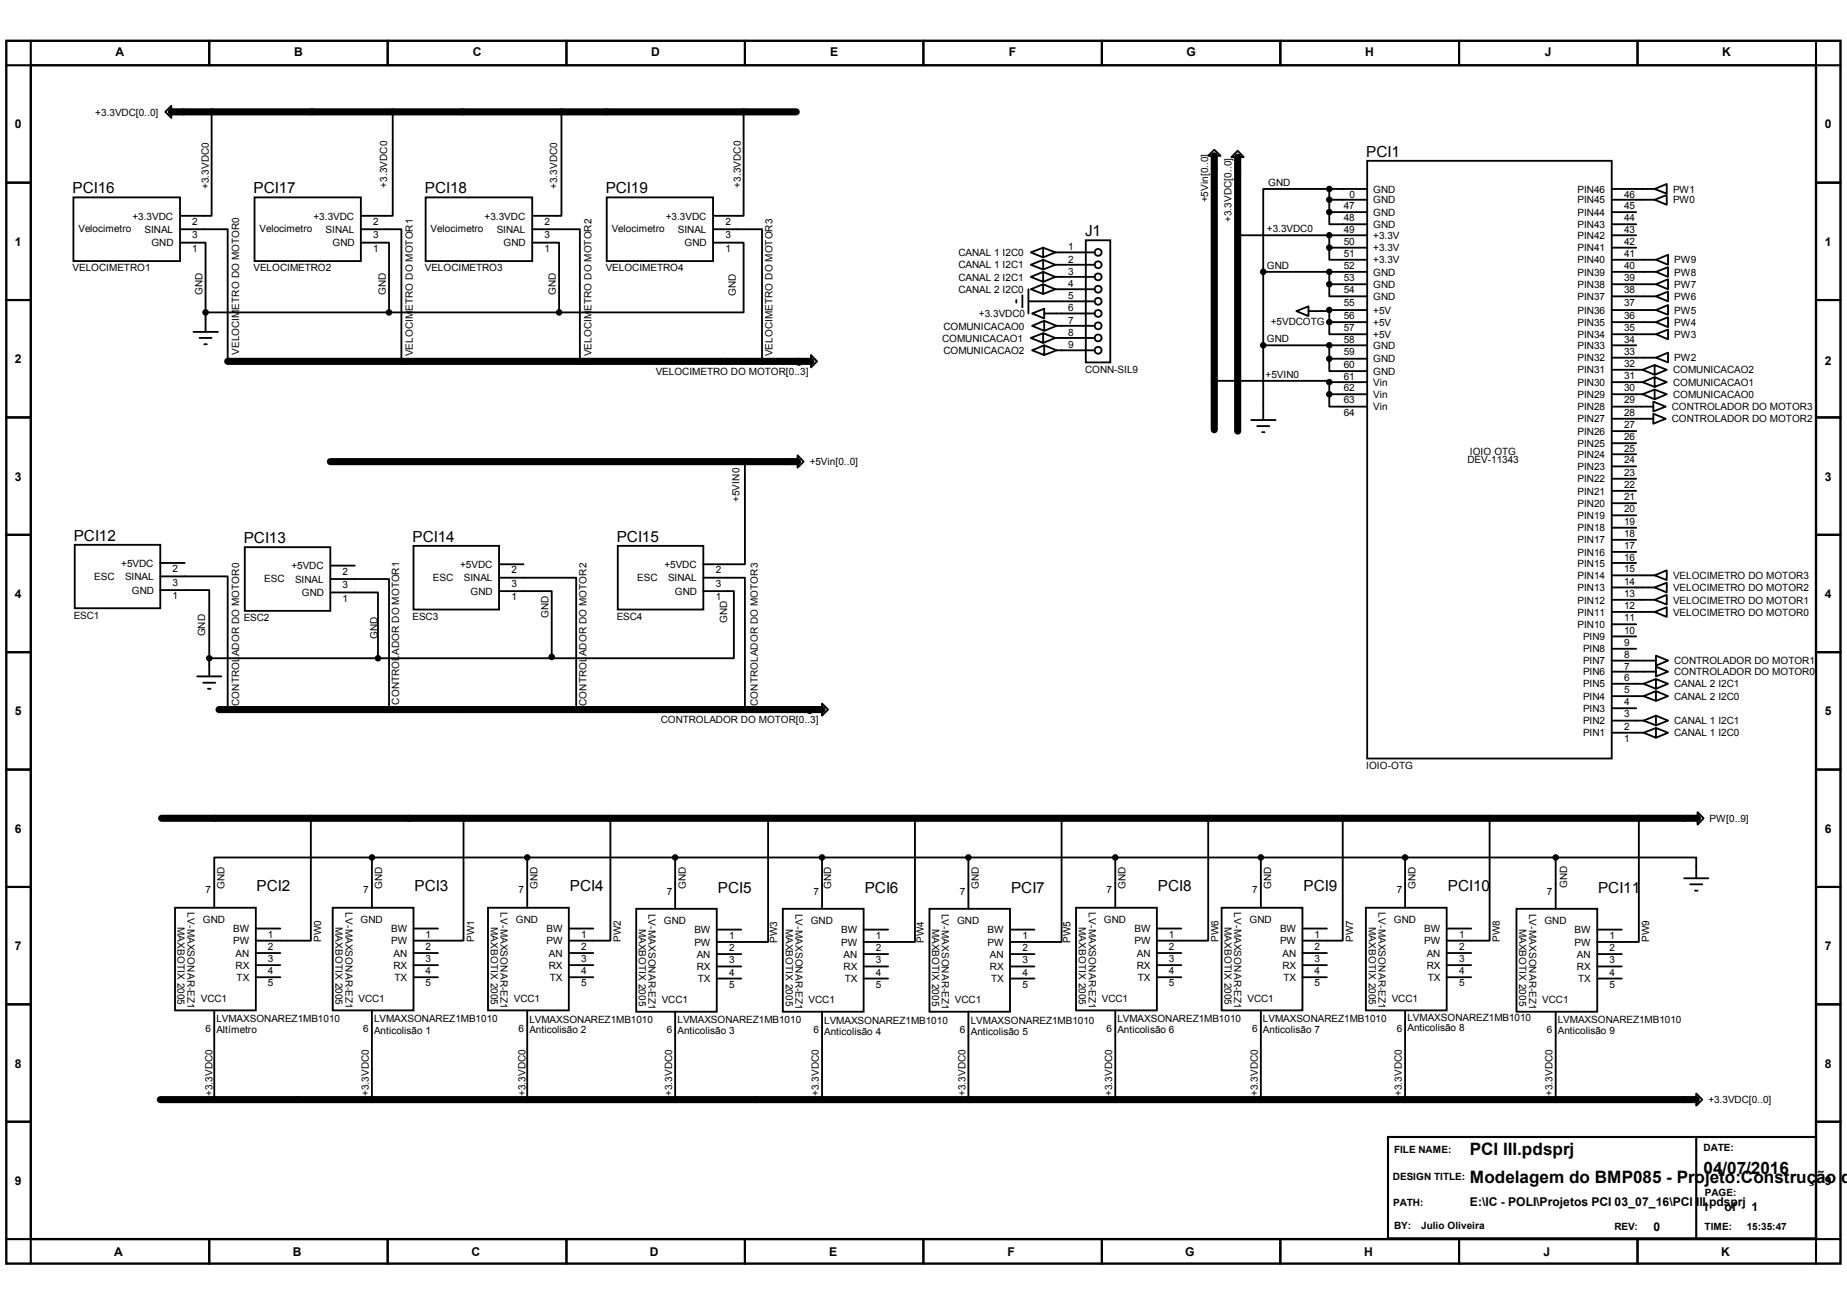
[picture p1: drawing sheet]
<svg xmlns="http://www.w3.org/2000/svg" width="297mm" height="210mm" viewBox="0 0 297 210" stroke-linecap="round" stroke-linejoin="round" font-family="sans-serif">
<path d="M1 6.6h295v196.6h-295zM4.9 10.5h287.2v188.8h-287.2z" fill="none" stroke="#000" stroke-width=".38"/>
<g fill="none" stroke="#000" stroke-width=".34">
<path d="M4.9 6.6v3.9h-3.9M33.7 6.6v3.9M62.4 6.6v3.9M91.1 6.6v3.9M119.8 6.6v3.9M148.5 6.6v3.9M177.2 6.6v3.9M205.9 6.6v3.9M234.6 6.6v3.9M263.4 6.6v3.9M292.1 6.6v3.9h3.9M1 29.4h3.9"/>
<path d="M292.1 29.4h3.9M1 48.3h3.9M292.1 48.3h3.9M1 67.1h3.9M292.1 67.1h3.9M1 86h3.9M292.1 86h3.9M1 104.9h3.9M292.1 104.9h3.9M1 123.8h3.9M292.1 123.8h3.9M1 142.7h3.9"/>
<path d="M292.1 142.7h3.9M1 161.5h3.9M292.1 161.5h3.9M1 199.3h3.9v3.9M1 180.4h3.9M33.7 199.3v3.9M62.4 199.3v3.9M91.1 199.3v3.9M119.8 199.3v3.9M148.5 199.3v3.9M177.2 199.3v3.9M205.9 199.3v3.9"/>
<path d="M223.2 182.9h68.9v16.3h-68.9zM234.6 199.3v3.9M263.4 199.3v3.9M272.8 182.9v16.3M292.1 180.4h3.9M296 199.3h-3.9v3.9"/>
</g>
<path d="M27.6 18h100.5M195.3 25.1v44M199 25.3v44M36.6 58.1h93.8M53.1 74.3h75.2M35.2 114.1h97M26 131.6h247M25.8 176.9h247" fill="none" stroke="#000" stroke-width="1.1"/>
<g fill="#000">
<circle cx="213.8" cy="39.8" r=".38"/>
<circle cx="213.8" cy="34.1" r=".38"/>
<circle cx="213.8" cy="37.8" r=".38"/>
<circle cx="213.8" cy="32.1" r=".38"/>
<circle cx="213.8" cy="30.4" r=".38"/>
<circle cx="33.1" cy="50.2" r=".38"/>
<circle cx="62.6" cy="50.2" r=".38"/>
<circle cx="89.9" cy="50.2" r=".38"/>
<circle cx="128.5" cy="58.1" r=".57"/>
<circle cx="203.2" cy="43.7" r=".38"/>
<circle cx="203.2" cy="55.5" r=".38"/>
<circle cx="213.8" cy="45.7" r=".38"/>
<circle cx="213.8" cy="57.7" r=".38"/>
<circle cx="213.8" cy="51.8" r=".38"/>
<circle cx="213.8" cy="43.7" r=".38"/>
<circle cx="213.8" cy="55.5" r=".38"/>
<circle cx="213.8" cy="49.9" r=".38"/>
<circle cx="213.8" cy="61.5" r=".38"/>
<circle cx="213.8" cy="63.4" r=".38"/>
<circle cx="33.7" cy="105.9" r=".38"/>
<circle cx="60.8" cy="105.9" r=".38"/>
<circle cx="88.7" cy="105.7" r=".38"/>
<circle cx="130.2" cy="114.1" r=".57"/>
<circle cx="59.8" cy="137.9" r=".38"/>
<circle cx="84.8" cy="137.9" r=".38"/>
<circle cx="108.6" cy="137.9" r=".38"/>
<circle cx="132.2" cy="137.9" r=".38"/>
<circle cx="155.7" cy="137.9" r=".38"/>
<circle cx="179.4" cy="137.9" r=".38"/>
<circle cx="202.8" cy="137.9" r=".38"/>
<circle cx="226" cy="137.9" r=".38"/>
<circle cx="250.2" cy="137.9" r=".38"/>
</g>
<g fill="none" stroke="#000" stroke-width=".3">
<path d="M27.6 17v2l-1-1zM34 18v16.7h-5M63.2 18v16.7h-5.2M90.3 18v16.7h-4.7M119.6 18v16.7h-4.9M11.8 31.7h17.2v10.3h-17.2zM29 39h4.1v11.2M29 36.9h7.6v21.2M40.9 31.7h17.1v10.3h-17.1zM58 39h4.6v11.2M58 36.9h6.6v21.2M68.4 31.7h17.2v10.3h-17.2z"/>
<path d="M85.6 39h4.3v11.2M85.6 36.9h7.7v21.2M97.6 31.7h17.1v10.3h-17.1zM114.7 36.9h7.9v21.2M114.7 39h4.9v11.2h-29.7M167.8 39.8l1.9 .8M174.6 38.7h4v19.6h-4zM195.3 24.1l1 1h-2zM199 24.3l1 1h-2zM199 37.8h20.9M213.8 39.8v2h6.1M213.8 34.1v2h6.1"/>
<path d="M213.8 30.4h-10.6v13.3M213.8 30.4v3.7M213.8 37.8v2M213.8 39.8h6.1M213.8 34.1h6.1M213.8 32.1h6.1M213.8 30.4h6.1M219.9 25.9h39.3v96.1h-39.3zM259.2 39.8h3.9M259.2 37.8h3.9M259.2 34.1h3.9M259.2 32.1h6.9"/>
<path d="M259.2 30.4h6.9M259.2 36.1h3.9M266.1 32.1l2-.7v1.5zM266.1 30.4l2-.8v1.6zM31.1 53.4h3.9M32.1 54.4h1.9M32.8 55.4h.5M33.1 50.2v3.2M33.1 50.2h56.8M130.4 57.1l1 1-1 1zM163.4 48.3v.4M164.4 47.5v1.9"/>
<path d="M165.4 48.5h10.6M165.4 46.5v3.9M165.8 54.4l2-.8v1.6zM165.8 40.6l2-.8v1.6zM165.8 42.6l2-.8v1.5zM165.8 46.5l2-.8v1.6zM165.8 44.5l2-.8v1.6zM166 56.3l1.9-.8v1.6zM166 52.4l1.9-.8v1.6zM166 50.4l1.9-.7v1.5zM167.8 53.6l1.9 .8M167.8 41.8l1.9 .8"/>
<path d="M167.8 45.7l1.9 .8M167.8 43.7l1.9 .8M167.9 50.4h8.1M167.9 55.5l2 .8M167.9 51.6l2 .8M169.7 40.6h6.3M169.7 42.6h6.3M169.7 44.5h6.3M169.7 46.5h6.3M169.7 54.4h6.3M169.7 54.4l-1.9 .8M169.7 40.6l-1.9 .8"/>
<path d="M169.7 42.6l-1.9 .7M169.7 46.5l-1.9 .8M169.7 44.5l-1.9 .8M169.9 52.4h6.1M169.9 56.3h6.1M169.9 56.3l-2 .8M169.9 52.4l-2 .8M203.2 55.5h16.7M203.2 43.7h16.7M203.2 43.7v23.9M208.5 50l1.9-.7v1.5zM213.8 57.7v2h6.1"/>
<path d="M213.8 45.7v2h6.1M213.8 51.8v2h6.1M213.8 49.9h-.4v.1h-3M213.8 57.7h6.1M213.8 43.7v2M213.8 49.9v1.9M213.8 55.5v2.2M213.8 45.7h6.1M213.8 51.8h6.1M213.8 49.9h6.1M259.2 55.5h3.9M259.2 45.7h7.1"/>
<path d="M259.2 43.7h7.1M259.2 57.5h7.1M259.2 53.8h7.1M259.2 41.8h7.1M259.2 47.7h7.1M259.2 51.8h7.1M259.2 49.9h7.1M259.2 59.5h5M264.2 59.5l1.9 .8M266.1 58.7l2 .8-2 .8zM266.1 58.7l-1.9 .8M266.3 57.5l2-.8v1.6z"/>
<path d="M266.3 53.8l2-.8v1.6zM266.3 43.7l2-.7v1.5zM266.3 41.8l2-.8v1.6zM266.3 47.7l2-.8v1.6zM266.3 45.7l2-.8v1.6zM266.3 51.8l2-.8v1.6zM266.3 49.9l2-.8v1.5zM119.8 74.3v16.5h-6.7M128.3 73.2l.9 1.1-.9 .9zM195.3 61.3h18.5v.2M201.2 67.6h3.9M202.2 68.5h1.9"/>
<path d="M203 69.5h.4M213.8 63.4v2h6.1M213.8 63.4h6.1M213.8 61.5v1.9M213.8 61.5h6.1M259.2 63.4h5M259.2 61.5h5M259.2 65.4h6.7M259.2 67.4h6.7M259.2 77h3.9M259.2 75h3.9M259.2 73.1h3.9"/>
<path d="M259.2 71.3h3.9M259.2 69.3h3.9M259.2 79h3.9M264.2 61.5l1.9 .7M264.2 63.4l1.9 .8M265.9 64.6l2 .8-2 .8zM265.9 66.5l2 .9-2 .8zM266.1 60.7l2 .8-2 .7zM266.1 62.7l2 .7-2 .8zM266.1 60.7l-1.9 .8M266.1 62.7l-1.9 .7M12 87.6h13.8v10.2h-13.8z"/>
<path d="M25.8 94.9h7.9v11M25.8 92.7h10.8v21.4h-1.4M25.8 90.6h3.9M39.4 88h13.7v10.3h-13.7zM53.1 95.3h7.7v10.6M53.1 93.1h9.5v21M53.1 91h4M66.5 87.8h13.8v10.2h-13.8zM80.3 95.1h8.4v10.6M80.3 92.9h12.4v21.2M80.3 90.8h3.9M99.4 87.8h13.7v10.2h-13.7z"/>
<path d="M113.1 95.1h4.9v10.8h-29.3v-.2M113.1 92.9h6.7v21.2M259.2 92.5h6.9M259.2 94.5h6.9M259.2 96.5h6.9M259.2 98.4h6.9M259.2 90.6h3.9M259.2 88.8h3.9M259.2 86.8h3.9M259.2 84.9h3.9M259.2 82.9h3.9M259.2 80.9h3.9"/>
<path d="M266.1 92.5l2-.8v1.6zM266.1 94.5l2-.8v1.6zM266.1 96.5l2-.8v1.5zM266.1 98.4l2-.7v1.5zM31.7 108.8h3.9M32.7 109.8h1.9M33.4 110.8h.5M33.7 105.9v2.9M33.7 105.9h27.1M88.7 105.7v.2h-27.9M132.2 113.2l1 .9-1 1zM259.2 117.9h5.1"/>
<path d="M259.2 115.9h5.1M259.2 112h5.1M259.2 110h5.1M259.2 106.3h7.1M259.2 108h7.1M259.2 104.4h3.9M259.2 102.4h3.9M259.2 113.9h3.9M259.2 100.4h3.9M264.3 117.9l2 .8M264.3 115.9l2 .8M264.3 112l2 .7"/>
<path d="M264.3 110l2 .8M266.3 117.1l2 .8-2 .8zM266.3 115.1l2 .8-2 .8zM266.3 111.2l2 .8-2 .7zM266.3 109.2l2 .8-2 .8zM266.3 105.5l2 .8-2 .8zM266.3 107.2l2 .8-2 .8zM266.3 117.1l-2 .8M266.3 115.1l-2 .8M266.3 111.2l-2 .8M266.3 109.2l-2 .8M50 131.6v19.7h-8.9"/>
<path d="M59.8 137.9h-25.3v8.1M59.8 137.9v8.1M59.8 137.9h190.4M74.5 131.6v19.7h-8M84.8 137.9v8.1M98.2 131.6v19.7h-6.7M108.6 137.9v8.3M123.5 131.6v19.9h-8.2M132.2 137.9v8.3M147.1 131.6v19.9h-8.2M155.7 137.9v8.3M170.7 131.6v19.9h-8.3"/>
<path d="M179.4 137.9v8.1M194.3 131.6v19.7h-8.2M202.8 137.9v8.1M215.9 131.6v19.7h-6.4M226 137.9v8.1M239.6 131.6v19.7h-6.9M250.2 137.9h22.6v3.4M250.2 137.9v8.3M263.6 131.6v19.9h-6.7M273 130.6l1 1-1 1zM28.1 146h13v16.5h-13zM41.1 157.2h4"/>
<path d="M41.1 155.2h4M41.1 153.3h4M41.1 149.4h4M53.5 146h13v16.5h-13zM66.5 157.2h3.9M66.5 155.2h3.9M66.5 153.3h3.9M66.5 149.4h3.9M78.5 146h13v16.5h-13zM91.5 157.2h3.9M91.5 155.2h3.9M91.5 153.3h3.9"/>
<path d="M91.5 149.4h3.9M102.3 146.2h13v16.5h-13zM115.3 157.4h3.9M115.3 155.4h3.9M115.3 153.5h3.9M115.3 149.5h3.9M125.9 146.2h13v16.5h-13zM138.9 157.4h3.9M138.9 155.4h3.9M138.9 153.5h3.9M138.9 149.5h3.9M149.5 146.2h12.9v16.5h-12.9z"/>
<path d="M162.4 157.4h4M162.4 155.4h4M162.4 153.5h4M162.4 149.5h4M173.1 146h13v16.5h-13zM186.1 157.2h3.9M186.1 155.2h3.9M186.1 153.3h3.9M186.1 149.4h3.9M196.5 146h13v16.5h-13zM209.5 157.2h3.9M209.5 155.2h3.9"/>
<path d="M209.5 153.3h3.9M209.5 149.4h3.9M219.7 146h13v16.5h-13zM232.7 157.2h3.9M232.7 155.2h3.9M232.7 153.3h3.9M232.7 149.4h3.9M243.9 146.2h13v16.5h-13zM256.9 157.4h3.9M256.9 155.4h3.9M256.9 153.5h3.9M256.9 149.5h3.9"/>
<path d="M270.8 141.3h3.9M271.8 142.2h2M272.6 143.3h.4M34.5 162.5v14.4M59.8 162.5v14.4M84.8 162.5v14.4M108.6 162.7v14.2M132.2 162.7v14.2M155.7 162.7v14.2M179.4 162.5v14.4M202.8 162.5v14.4M226 162.5v14.4"/>
<path d="M250.2 162.7v14.2M272.8 175.9l1 1-1 .9z"/>
<circle cx="213.8" cy="39.8" r=".38"/>
<circle cx="213.8" cy="34.1" r=".38"/>
<circle cx="213.8" cy="37.8" r=".38"/>
<circle cx="213.8" cy="32.1" r=".38"/>
<circle cx="213.8" cy="30.4" r=".38"/>
<circle cx="33.1" cy="50.2" r=".38"/>
<circle cx="62.6" cy="50.2" r=".38"/>
<circle cx="89.9" cy="50.2" r=".38"/>
<circle cx="176.6" cy="42.6" r=".56"/>
<circle cx="176.6" cy="44.5" r=".56"/>
<circle cx="176.6" cy="46.5" r=".56"/>
<circle cx="176.6" cy="54.4" r=".56"/>
<circle cx="176.6" cy="50.4" r=".56"/>
<circle cx="176.6" cy="52.4" r=".56"/>
<circle cx="176.6" cy="48.5" r=".56"/>
<circle cx="176.6" cy="40.6" r=".56"/>
<circle cx="176.6" cy="56.3" r=".56"/>
<circle cx="203.2" cy="43.7" r=".38"/>
<circle cx="203.2" cy="55.5" r=".38"/>
<circle cx="213.8" cy="45.7" r=".38"/>
<circle cx="213.8" cy="57.7" r=".38"/>
<circle cx="213.8" cy="51.8" r=".38"/>
<circle cx="213.8" cy="43.7" r=".38"/>
<circle cx="213.8" cy="55.5" r=".38"/>
<circle cx="213.8" cy="49.9" r=".38"/>
<circle cx="213.8" cy="61.5" r=".38"/>
<circle cx="213.8" cy="63.4" r=".38"/>
<circle cx="33.7" cy="105.9" r=".38"/>
<circle cx="60.8" cy="105.9" r=".38"/>
<circle cx="88.7" cy="105.7" r=".38"/>
<circle cx="59.8" cy="137.9" r=".38"/>
<circle cx="84.8" cy="137.9" r=".38"/>
<circle cx="108.6" cy="137.9" r=".38"/>
<circle cx="132.2" cy="137.9" r=".38"/>
<circle cx="155.7" cy="137.9" r=".38"/>
<circle cx="179.4" cy="137.9" r=".38"/>
<circle cx="202.8" cy="137.9" r=".38"/>
<circle cx="226" cy="137.9" r=".38"/>
<circle cx="250.2" cy="137.9" r=".38"/>
</g>
<g font-size="2.8">
<text x="236.4" y="185.7">PCI III.pdsprj</text>
<text x="236.4" y="190.2">Modelagem do BMP085 - Projeto:Construção de</text>
<text x="274" y="188.8">04/07/2016</text>
</g>
<g font-size="2.5">
<text x="219.7" y="25.2">PCI1</text>
<text x="11.7" y="31.1">PCI16</text>
<text x="40.8" y="31.1">PCI17</text>
<text x="68.3" y="31.1">PCI18</text>
<text x="97.4" y="31.1">PCI19</text>
<text x="174.5" y="38">J1</text>
<text x="11.8" y="87">PCI12</text>
<text x="39.2" y="87.4">PCI13</text>
<text x="66.3" y="87.2">PCI14</text>
<text x="99.2" y="87.2">PCI15</text>
<text x="41.3" y="143.4">PCI2</text>
<text x="66.7" y="143.4">PCI3</text>
<text x="91.6" y="143.4">PCI4</text>
<text x="115.4" y="143.6">PCI5</text>
<text x="139.1" y="143.6">PCI6</text>
<text x="162.6" y="143.6">PCI7</text>
<text x="186.2" y="143.4">PCI8</text>
<text x="209.6" y="143.4">PCI9</text>
<text x="232.8" y="143.4">PCI10</text>
<text x="257" y="143.6">PCI11</text>
</g>
<g font-size="1.9">
<text x="18.6" y="9.1">A</text>
<text x="47.3" y="9.1">B</text>
<text x="76" y="9.1">C</text>
<text x="104.7" y="9.1">D</text>
<text x="133.5" y="9.1">E</text>
<text x="162.3" y="9.1">F</text>
<text x="190.8" y="9.1">G</text>
<text x="219.5" y="9.1">H</text>
<text x="248.4" y="9.1">J</text>
<text x="277" y="9.1">K</text>
<text x="2.4" y="20.7">0</text>
<text x="293.5" y="20.7">0</text>
<text x="2.4" y="39.5">1</text>
<text x="293.5" y="39.5">1</text>
<text x="2.4" y="58.4">2</text>
<text x="293.5" y="58.6">2</text>
<text x="2.4" y="77.3">3</text>
<text x="293.5" y="77.3">3</text>
<text x="2.4" y="96.2">4</text>
<text x="293.5" y="96.2">4</text>
<text x="2.4" y="115.1">5</text>
<text x="293.5" y="115.1">5</text>
<text x="2.4" y="133.9">6</text>
<text x="293.5" y="133.9">6</text>
<text x="2.4" y="152.8">7</text>
<text x="293.5" y="152.8">7</text>
<text x="2.4" y="171.7">8</text>
<text x="293.5" y="171.7">8</text>
<text x="2.4" y="190.6">9</text>
<text x="293.5" y="190.6">9</text>
<text x="236.4" y="194">E:\IC - POLI\Projetos PCI 03_07_16\PCI III.pdsprj</text>
<text x="265.9" y="198">0</text>
<text x="273.8" y="194.8">1</text>
<text x="277.4" y="194.8">of</text>
<text x="281.7" y="194.8">1</text>
<text x="18.4" y="202">A</text>
<text x="47.1" y="202">B</text>
<text x="75.8" y="202">C</text>
<text x="104.5" y="202">D</text>
<text x="133.3" y="202">E</text>
<text x="162" y="202">F</text>
<text x="190.6" y="202">G</text>
<text x="219.4" y="202">H</text>
<text x="248.2" y="202">J</text>
<text x="276.8" y="202">K</text>
</g>
<g font-size="1.6">
<text x="15.3" y="18.6">+3.3VDC[0..0]</text>
<text x="204" y="29.9">GND</text>
<text x="21.3" y="35.3">+3.3VDC</text>
<text x="33.6" y="30.4" transform="rotate(-90 33.6 30.4)">+3.3VDC0</text>
<text x="50.4" y="35.3">+3.3VDC</text>
<text x="62.3" y="30.2" transform="rotate(-90 62.3 30.2)">+3.3VDC0</text>
<text x="77.9" y="35.3">+3.3VDC</text>
<text x="89.6" y="30.4" transform="rotate(-90 89.6 30.4)">+3.3VDC0</text>
<text x="107.1" y="35.3">+3.3VDC</text>
<text x="119.1" y="30.2" transform="rotate(-90 119.1 30.2)">+3.3VDC0</text>
<text x="194.3" y="32.6" transform="rotate(-90 194.3 32.6)">+5Vin[0..0]</text>
<text x="198" y="35.7" transform="rotate(-90 198 35.7)">+3.3VDC[0..0]</text>
<text x="216.1" y="33.6">47</text>
<text x="216.1" y="35.6">48</text>
<text x="217" y="31.9">0</text>
<text x="220.8" y="32.7">GND</text>
<text x="220.8" y="34.7">GND</text>
<text x="220.8" y="31">GND</text>
<text x="253.7" y="31">PIN46</text>
<text x="253.7" y="34.7">PIN44</text>
<text x="253.7" y="32.7">PIN45</text>
<text x="261.2" y="31.9">46</text>
<text x="261.2" y="35.6">44</text>
<text x="261.2" y="33.6">45</text>
<text x="269.1" y="32.7">PW0</text>
<text x="269.1" y="31">PW1</text>
<text x="12.6" y="37.4">Velocimetro</text>
<text x="23.2" y="37.5">SINAL</text>
<text x="24.3" y="39.6">GND</text>
<text x="30.9" y="40.5">1</text>
<text x="30.9" y="38.4">3</text>
<text x="30.9" y="36.2">2</text>
<text x="41.7" y="37.4">Velocimetro</text>
<text x="52.4" y="37.5">SINAL</text>
<text x="53.5" y="39.6">GND</text>
<text x="60" y="40.5">1</text>
<text x="60" y="38.4">3</text>
<text x="60" y="36.2">2</text>
<text x="69.3" y="37.4">Velocimetro</text>
<text x="79.9" y="37.5">SINAL</text>
<text x="81" y="39.6">GND</text>
<text x="87.5" y="40.5">1</text>
<text x="87.5" y="38.4">3</text>
<text x="87.5" y="36.2">2</text>
<text x="98.4" y="37.4">Velocimetro</text>
<text x="109" y="37.5">SINAL</text>
<text x="110.1" y="39.6">GND</text>
<text x="116.7" y="40.5">1</text>
<text x="116.7" y="38.4">3</text>
<text x="116.7" y="36.2">2</text>
<text x="154.1" y="41.2">CANAL 1 I2C0</text>
<text x="171.8" y="40.3">1</text>
<text x="203.7" y="37.3">+3.3VDC0</text>
<text x="216.1" y="37.5">49</text>
<text x="216.1" y="39.3">50</text>
<text x="216.1" y="41.3">51</text>
<text x="220.8" y="36.7">GND</text>
<text x="220.8" y="38.4">+3.3V</text>
<text x="220.8" y="40.4">+3.3V</text>
<text x="253.7" y="40.4">PIN41</text>
<text x="253.7" y="38.4">PIN42</text>
<text x="253.7" y="36.7">PIN43</text>
<text x="261.2" y="41.3">41</text>
<text x="261.2" y="39.3">42</text>
<text x="261.2" y="37.5">43</text>
<text x="11.7" y="43.6">VELOCIMETRO1</text>
<text x="32.6" y="47.5" transform="rotate(-90 32.6 47.5)">GND</text>
<text x="40.8" y="43.6">VELOCIMETRO2</text>
<text x="62.1" y="47.5" transform="rotate(-90 62.1 47.5)">GND</text>
<text x="68.3" y="43.6">VELOCIMETRO3</text>
<text x="89.4" y="47.5" transform="rotate(-90 89.4 47.5)">GND</text>
<text x="97.4" y="43.6">VELOCIMETRO4</text>
<text x="118.3" y="47.7" transform="rotate(-90 118.3 47.7)">GND</text>
<text x="154.1" y="43.2">CANAL 1 I2C1</text>
<text x="154.1" y="47.1">CANAL 2 I2C0</text>
<text x="154.1" y="45.1">CANAL 2 I2C1</text>
<text x="171.8" y="42.2">2</text>
<text x="171.8" y="44.2">3</text>
<text x="171.8" y="46.2">4</text>
<text x="203.7" y="43.3">GND</text>
<text x="216.1" y="43.3">52</text>
<text x="216.1" y="45.2">53</text>
<text x="216.1" y="47.2">54</text>
<text x="220.8" y="42.4">+3.3V</text>
<text x="220.8" y="44.3">GND</text>
<text x="220.8" y="46.3">GND</text>
<text x="253.7" y="46.3">PIN38</text>
<text x="253.7" y="42.4">PIN40</text>
<text x="253.7" y="44.3">PIN39</text>
<text x="261.2" y="47.2">38</text>
<text x="261.2" y="43.3">40</text>
<text x="261.2" y="45.2">39</text>
<text x="269.2" y="44.3">PW8</text>
<text x="269.2" y="42.4">PW9</text>
<text x="269.2" y="46.3">PW7</text>
<text x="151.7" y="53">COMUNICACAO0</text>
<text x="157.4" y="51">+3.3VDC0</text>
<text x="171.8" y="48.1">5</text>
<text x="171.8" y="50.1">6</text>
<text x="171.8" y="52.1">7</text>
<text x="204.4" y="52.2">+5VDCOTG</text>
<text x="216.1" y="49.1">55</text>
<text x="216.1" y="51.4">56</text>
<text x="216.1" y="53.3">57</text>
<text x="220.8" y="48.3">GND</text>
<text x="220.8" y="50.5">+5V</text>
<text x="220.8" y="52.4">+5V</text>
<text x="253.7" y="48.3">PIN37</text>
<text x="253.7" y="52.4">PIN35</text>
<text x="253.7" y="50.5">PIN36</text>
<text x="261.2" y="49.1">37</text>
<text x="261.2" y="53.3">35</text>
<text x="261.2" y="51.4">36</text>
<text x="269.2" y="48.3">PW6</text>
<text x="269.2" y="52.4">PW4</text>
<text x="269.2" y="50.5">PW5</text>
<text x="38.5" y="57.1" transform="rotate(-90 38.5 57.1)">VELOCIMETRO DO MOTOR0</text>
<text x="66.4" y="57.3" transform="rotate(-90 66.4 57.3)">VELOCIMETRO DO MOTOR1</text>
<text x="95.1" y="57.3" transform="rotate(-90 95.1 57.3)">VELOCIMETRO DO MOTOR2</text>
<text x="124.2" y="57.3" transform="rotate(-90 124.2 57.3)">VELOCIMETRO DO MOTOR3</text>
<text x="151.5" y="54.9">COMUNICACAO1</text>
<text x="151.7" y="56.9">COMUNICACAO2</text>
<text x="171.8" y="54">8</text>
<text x="171.8" y="56">9</text>
<text x="174.5" y="59.9">CONN-SIL9</text>
<text x="203.7" y="55.1">GND</text>
<text x="216.1" y="57">59</text>
<text x="216.1" y="59.2">60</text>
<text x="216.1" y="55.2">58</text>
<text x="220.8" y="56.1">GND</text>
<text x="220.8" y="58.3">GND</text>
<text x="220.8" y="54.4">+5V</text>
<text x="253.7" y="58.1">PIN32</text>
<text x="253.7" y="56.1">PIN33</text>
<text x="253.7" y="54.4">PIN34</text>
<text x="261.2" y="59">32</text>
<text x="261.2" y="57">33</text>
<text x="261.2" y="55.2">34</text>
<text x="269.2" y="58.1">PW2</text>
<text x="269.2" y="54.4">PW3</text>
<text x="105.4" y="60.3">VELOCIMETRO DO MOTOR[0..3]</text>
<text x="203.5" y="60.7">+5VIN0</text>
<text x="216.1" y="61.2">61</text>
<text x="216.1" y="62.9">62</text>
<text x="216.1" y="64.9">63</text>
<text x="220.8" y="60.3">GND</text>
<text x="220.8" y="62.1">Vin</text>
<text x="220.8" y="66">Vin</text>
<text x="220.8" y="64">Vin</text>
<text x="253.7" y="66">PIN28</text>
<text x="253.7" y="64">PIN29</text>
<text x="253.7" y="60.1">PIN31</text>
<text x="253.7" y="62.1">PIN30</text>
<text x="261.2" y="64.9">29</text>
<text x="261.2" y="61">31</text>
<text x="261.2" y="62.9">30</text>
<text x="268.9" y="66">CONTROLADOR DO MOTOR3</text>
<text x="269.1" y="62.1">COMUNICACAO1</text>
<text x="269.1" y="64">COMUNICACAO0</text>
<text x="269.1" y="60.1">COMUNICACAO2</text>
<text x="216.1" y="66.9">64</text>
<text x="253.7" y="71.9">PIN25</text>
<text x="253.7" y="69.9">PIN26</text>
<text x="253.7" y="67.9">PIN27</text>
<text x="261.2" y="70.8">26</text>
<text x="261.2" y="68.8">27</text>
<text x="261.2" y="66.9">28</text>
<text x="268.9" y="67.9">CONTROLADOR DO MOTOR2</text>
<text x="130.2" y="74.8">+5Vin[0..0]</text>
<text x="236" y="74.5">DEV-11343</text>
<text x="236.4" y="73.2">IOIO OTG</text>
<text x="253.7" y="77.6">PIN22</text>
<text x="253.7" y="75.6">PIN23</text>
<text x="253.7" y="73.7">PIN24</text>
<text x="261.2" y="76.5">23</text>
<text x="261.2" y="74.5">24</text>
<text x="261.2" y="72.8">25</text>
<text x="118.9" y="80.7" transform="rotate(-90 118.9 80.7)">+5VIN0</text>
<text x="253.7" y="83.5">PIN19</text>
<text x="253.7" y="81.5">PIN20</text>
<text x="253.7" y="79.5">PIN21</text>
<text x="261.2" y="82.4">20</text>
<text x="261.2" y="78.5">22</text>
<text x="261.2" y="80.4">21</text>
<text x="253.7" y="89.4">PIN16</text>
<text x="253.7" y="87.4">PIN17</text>
<text x="253.7" y="85.5">PIN18</text>
<text x="261.2" y="88.3">17</text>
<text x="261.2" y="86.4">18</text>
<text x="261.2" y="84.4">19</text>
<text x="15.2" y="93.2">ESC</text>
<text x="19.5" y="91.1">+5VDC</text>
<text x="20.1" y="93.3">SINAL</text>
<text x="21.2" y="95.5">GND</text>
<text x="27.8" y="92">2</text>
<text x="27.8" y="94.2">3</text>
<text x="42.5" y="93.6">ESC</text>
<text x="46.9" y="91.6">+5VDC</text>
<text x="47.5" y="93.7">SINAL</text>
<text x="48.6" y="95.9">GND</text>
<text x="55.1" y="94.6">3</text>
<text x="55.1" y="92.5">2</text>
<text x="69.6" y="93.4">ESC</text>
<text x="74" y="91.4">+5VDC</text>
<text x="74.6" y="93.5">SINAL</text>
<text x="75.7" y="95.7">GND</text>
<text x="82.3" y="92.2">2</text>
<text x="82.3" y="94.4">3</text>
<text x="102.5" y="93.4">ESC</text>
<text x="106.8" y="91.4">+5VDC</text>
<text x="107.4" y="93.5">SINAL</text>
<text x="108.5" y="95.7">GND</text>
<text x="115.1" y="92.2">2</text>
<text x="115.1" y="94.4">3</text>
<text x="253.7" y="95.1">PIN13</text>
<text x="253.7" y="93.1">PIN14</text>
<text x="253.7" y="91.1">PIN15</text>
<text x="261.2" y="96">13</text>
<text x="261.2" y="94">14</text>
<text x="261.2" y="92">15</text>
<text x="261.2" y="90.3">16</text>
<text x="269.1" y="93.1">VELOCIMETRO DO MOTOR3</text>
<text x="269.1" y="95.1">VELOCIMETRO DO MOTOR2</text>
<text x="11.8" y="99.5">ESC1</text>
<text x="27.8" y="96.4">1</text>
<text x="39.2" y="99.9">ESC2</text>
<text x="55.1" y="96.8">1</text>
<text x="66.3" y="99.7">ESC3</text>
<text x="82.3" y="96.6">1</text>
<text x="88.2" y="99.4" transform="rotate(-90 88.2 99.4)">GND</text>
<text x="99.2" y="99.7">ESC4</text>
<text x="115.1" y="96.6">1</text>
<text x="116.9" y="100.2" transform="rotate(-90 116.9 100.2)">GND</text>
<text x="253.7" y="101">PIN10</text>
<text x="253.7" y="99">PIN11</text>
<text x="253.7" y="97.1">PIN12</text>
<text x="261.2" y="101.9">10</text>
<text x="261.2" y="99.9">11</text>
<text x="261.2" y="98">12</text>
<text x="269.1" y="97.1">VELOCIMETRO DO MOTOR1</text>
<text x="269.1" y="99">VELOCIMETRO DO MOTOR0</text>
<text x="33" y="102.4" transform="rotate(-90 33 102.4)">GND</text>
<text x="60.7" y="102.7" transform="rotate(-90 60.7 102.7)">GND</text>
<text x="254.6" y="106.8">PIN7</text>
<text x="254.6" y="104.9">PIN8</text>
<text x="254.6" y="103">PIN9</text>
<text x="261.2" y="107.7">7</text>
<text x="261.2" y="105.8">8</text>
<text x="261.2" y="103.8">9</text>
<text x="269.2" y="106.8">CONTROLADOR DO MOTOR1</text>
<text x="38.5" y="113.5" transform="rotate(-90 38.5 113.5)">CONTROLADOR DO MOTOR0</text>
<text x="64.2" y="113.3" transform="rotate(-90 64.2 113.3)">CONTROLADOR DO MOTOR1</text>
<text x="94.3" y="113.5" transform="rotate(-90 94.3 113.5)">CONTROLADOR DO MOTOR2</text>
<text x="121.9" y="113.5" transform="rotate(-90 121.9 113.5)">CONTROLADOR DO MOTOR3</text>
<text x="254.6" y="112.6">PIN4</text>
<text x="254.6" y="110.6">PIN5</text>
<text x="254.6" y="108.6">PIN6</text>
<text x="261.2" y="113.5">4</text>
<text x="261.2" y="111.5">5</text>
<text x="261.2" y="109.5">6</text>
<text x="269.2" y="112.6">CANAL 2 I2C0</text>
<text x="269.2" y="110.6">CANAL 2 I2C1</text>
<text x="269.2" y="108.6">CONTROLADOR DO MOTOR0</text>
<text x="106.3" y="116.3">CONTROLADOR DO MOTOR[0..3]</text>
<text x="254.6" y="118.4">PIN1</text>
<text x="254.6" y="116.5">PIN2</text>
<text x="254.6" y="114.5">PIN3</text>
<text x="261.2" y="119.3">1</text>
<text x="261.2" y="117.4">2</text>
<text x="261.2" y="115.4">3</text>
<text x="269.2" y="118.4">CANAL 1 I2C0</text>
<text x="269.2" y="116.5">CANAL 1 I2C1</text>
<text x="219.7" y="123.6">IOIO-OTG</text>
<text x="275" y="132.2">PW[0..9]</text>
<text x="33.1" y="143.7">7</text>
<text x="36.1" y="143" transform="rotate(-90 36.1 143)">GND</text>
<text x="58.4" y="143.7">7</text>
<text x="61.5" y="143" transform="rotate(-90 61.5 143)">GND</text>
<text x="83.4" y="143.7">7</text>
<text x="86.4" y="143" transform="rotate(-90 86.4 143)">GND</text>
<text x="107.2" y="143.9">7</text>
<text x="110.3" y="143" transform="rotate(-90 110.3 143)">GND</text>
<text x="130.8" y="143.9">7</text>
<text x="133.7" y="143" transform="rotate(-90 133.7 143)">GND</text>
<text x="154.4" y="143.9">7</text>
<text x="157.4" y="143" transform="rotate(-90 157.4 143)">GND</text>
<text x="178" y="143.7">7</text>
<text x="181" y="143" transform="rotate(-90 181 143)">GND</text>
<text x="201.4" y="143.7">7</text>
<text x="204.4" y="143" transform="rotate(-90 204.4 143)">GND</text>
<text x="224.6" y="143.7">7</text>
<text x="227.7" y="143" transform="rotate(-90 227.7 143)">GND</text>
<text x="248.8" y="143.9">7</text>
<text x="252" y="142.8" transform="rotate(-90 252 142.8)">GND</text>
<text x="28.6" y="149.1" transform="rotate(90 28.6 149.1)">MAXBOTIX 2005</text>
<text x="30.2" y="146.8" transform="rotate(90 30.2 146.8)">LV-MAXSONAR-EZ1</text>
<text x="32.6" y="148.5">GND</text>
<text x="37.5" y="149.9">BW</text>
<text x="54" y="149.1" transform="rotate(90 54 149.1)">MAXBOTIX 2005</text>
<text x="55.5" y="146.8" transform="rotate(90 55.5 146.8)">LV-MAXSONAR-EZ1</text>
<text x="58" y="148.5">GND</text>
<text x="62.9" y="149.9">BW</text>
<text x="78.9" y="149.1" transform="rotate(90 78.9 149.1)">MAXBOTIX 2005</text>
<text x="80.5" y="146.8" transform="rotate(90 80.5 146.8)">LV-MAXSONAR-EZ1</text>
<text x="83" y="148.5">GND</text>
<text x="87.9" y="149.9">BW</text>
<text x="102.7" y="149.4" transform="rotate(90 102.7 149.4)">MAXBOTIX 2005</text>
<text x="104.3" y="147" transform="rotate(90 104.3 147)">LV-MAXSONAR-EZ1</text>
<text x="106.8" y="148.6">GND</text>
<text x="126.4" y="149.4" transform="rotate(90 126.4 149.4)">MAXBOTIX 2005</text>
<text x="127.9" y="147" transform="rotate(90 127.9 147)">LV-MAXSONAR-EZ1</text>
<text x="130.4" y="148.6">GND</text>
<text x="149.9" y="149.4" transform="rotate(90 149.9 149.4)">MAXBOTIX 2005</text>
<text x="151.5" y="147" transform="rotate(90 151.5 147)">LV-MAXSONAR-EZ1</text>
<text x="153.9" y="148.6">GND</text>
<text x="173.5" y="149.1" transform="rotate(90 173.5 149.1)">MAXBOTIX 2005</text>
<text x="175.1" y="146.8" transform="rotate(90 175.1 146.8)">LV-MAXSONAR-EZ1</text>
<text x="177.5" y="148.5">GND</text>
<text x="182.5" y="149.9">BW</text>
<text x="196.9" y="149.1" transform="rotate(90 196.9 149.1)">MAXBOTIX 2005</text>
<text x="198.5" y="146.8" transform="rotate(90 198.5 146.8)">LV-MAXSONAR-EZ1</text>
<text x="201" y="148.5">GND</text>
<text x="205.9" y="149.9">BW</text>
<text x="220.1" y="149.1" transform="rotate(90 220.1 149.1)">MAXBOTIX 2005</text>
<text x="221.7" y="146.8" transform="rotate(90 221.7 146.8)">LV-MAXSONAR-EZ1</text>
<text x="224.2" y="148.5">GND</text>
<text x="229.1" y="149.9">BW</text>
<text x="244.3" y="149.4" transform="rotate(90 244.3 149.4)">MAXBOTIX 2005</text>
<text x="245.9" y="147" transform="rotate(90 245.9 147)">LV-MAXSONAR-EZ1</text>
<text x="248.4" y="148.6">GND</text>
<text x="37.5" y="151.9">PW</text>
<text x="37.9" y="155.8">RX</text>
<text x="37.9" y="153.9">AN</text>
<text x="43.1" y="154.8">3</text>
<text x="43.1" y="152.8">2</text>
<text x="43.1" y="150.8">1</text>
<text x="51.6" y="151.5" transform="rotate(-90 51.6 151.5)">PW0</text>
<text x="62.9" y="151.9">PW</text>
<text x="63.3" y="155.8">RX</text>
<text x="63.3" y="153.9">AN</text>
<text x="68.4" y="154.8">3</text>
<text x="68.4" y="152.8">2</text>
<text x="68.4" y="150.8">1</text>
<text x="76.2" y="151.5" transform="rotate(-90 76.2 151.5)">PW1</text>
<text x="87.9" y="151.9">PW</text>
<text x="88.3" y="155.8">RX</text>
<text x="88.3" y="153.9">AN</text>
<text x="93.5" y="154.8">3</text>
<text x="93.5" y="152.8">2</text>
<text x="93.5" y="150.8">1</text>
<text x="99.8" y="151.5" transform="rotate(-90 99.8 151.5)">PW2</text>
<text x="111.7" y="152.1">PW</text>
<text x="111.7" y="150.1">BW</text>
<text x="112.1" y="154.1">AN</text>
<text x="117.3" y="154.9">3</text>
<text x="117.3" y="153">2</text>
<text x="117.3" y="151">1</text>
<text x="125" y="151.7" transform="rotate(-90 125 151.7)">PW3</text>
<text x="135.3" y="152.1">PW</text>
<text x="135.3" y="150.1">BW</text>
<text x="135.7" y="154.1">AN</text>
<text x="140.8" y="154.9">3</text>
<text x="140.8" y="153">2</text>
<text x="140.8" y="151">1</text>
<text x="148.6" y="151.7" transform="rotate(-90 148.6 151.7)">PW4</text>
<text x="158.8" y="152.1">PW</text>
<text x="158.8" y="150.1">BW</text>
<text x="159.2" y="154.1">AN</text>
<text x="164.4" y="154.9">3</text>
<text x="164.4" y="153">2</text>
<text x="164.4" y="151">1</text>
<text x="172.2" y="151.7" transform="rotate(-90 172.2 151.7)">PW5</text>
<text x="182.5" y="151.9">PW</text>
<text x="182.8" y="155.8">RX</text>
<text x="182.8" y="153.9">AN</text>
<text x="188" y="154.8">3</text>
<text x="188" y="152.8">2</text>
<text x="188" y="150.8">1</text>
<text x="196" y="151.5" transform="rotate(-90 196 151.5)">PW6</text>
<text x="205.9" y="151.9">PW</text>
<text x="206.2" y="155.8">RX</text>
<text x="206.2" y="153.9">AN</text>
<text x="211.4" y="154.8">3</text>
<text x="211.4" y="152.8">2</text>
<text x="211.4" y="150.8">1</text>
<text x="217.6" y="151.5" transform="rotate(-90 217.6 151.5)">PW7</text>
<text x="229.1" y="151.9">PW</text>
<text x="229.4" y="155.8">RX</text>
<text x="229.4" y="153.9">AN</text>
<text x="234.6" y="154.8">3</text>
<text x="234.7" y="152.8">2</text>
<text x="234.7" y="150.8">1</text>
<text x="241.2" y="151.5" transform="rotate(-90 241.2 151.5)">PW8</text>
<text x="253.2" y="152.1">PW</text>
<text x="253.2" y="150.1">BW</text>
<text x="253.6" y="154.1">AN</text>
<text x="258.8" y="154.9">3</text>
<text x="258.8" y="153">2</text>
<text x="258.8" y="151">1</text>
<text x="265.2" y="151.5" transform="rotate(-90 265.2 151.5)">PW9</text>
<text x="32.3" y="161.2">VCC1</text>
<text x="38.1" y="157.8">TX</text>
<text x="43.1" y="156.7">4</text>
<text x="43.1" y="158.7">5</text>
<text x="57.7" y="161.2">VCC1</text>
<text x="63.5" y="157.8">TX</text>
<text x="68.4" y="156.7">4</text>
<text x="68.4" y="158.7">5</text>
<text x="82.6" y="161.2">VCC1</text>
<text x="88.4" y="157.8">TX</text>
<text x="93.5" y="156.7">4</text>
<text x="93.5" y="158.7">5</text>
<text x="106.4" y="161.4">VCC1</text>
<text x="112.1" y="156">RX</text>
<text x="112.2" y="158">TX</text>
<text x="117.3" y="156.9">4</text>
<text x="117.3" y="158.9">5</text>
<text x="130" y="161.4">VCC1</text>
<text x="135.7" y="156">RX</text>
<text x="135.8" y="158">TX</text>
<text x="140.8" y="156.9">4</text>
<text x="140.8" y="158.9">5</text>
<text x="153.6" y="161.4">VCC1</text>
<text x="159.2" y="156">RX</text>
<text x="159.4" y="158">TX</text>
<text x="164.4" y="156.9">4</text>
<text x="164.4" y="158.9">5</text>
<text x="177.2" y="161.2">VCC1</text>
<text x="183" y="157.8">TX</text>
<text x="188" y="158.7">5</text>
<text x="188" y="156.7">4</text>
<text x="200.6" y="161.2">VCC1</text>
<text x="206.4" y="157.8">TX</text>
<text x="211.4" y="158.7">5</text>
<text x="211.4" y="156.7">4</text>
<text x="223.8" y="161.2">VCC1</text>
<text x="229.6" y="157.8">TX</text>
<text x="234.7" y="156.7">4</text>
<text x="234.7" y="158.7">5</text>
<text x="248" y="161.4">VCC1</text>
<text x="253.6" y="156">RX</text>
<text x="253.8" y="158">TX</text>
<text x="258.8" y="156.9">4</text>
<text x="258.8" y="158.9">5</text>
<text x="33.1" y="165.9">6</text>
<text x="34.8" y="164.3">LVMAXSONAREZ1MB1010</text>
<text x="34.8" y="166.1">Altímetro</text>
<text x="58.4" y="165.9">6</text>
<text x="60.2" y="164.3">LVMAXSONAREZ1MB1010</text>
<text x="60.2" y="166.3">Anticolisão 1</text>
<text x="83.4" y="165.9">6</text>
<text x="85.1" y="164.5">LVMAXSONAREZ1MB1010</text>
<text x="85.1" y="166.1">Anticolisão 2</text>
<text x="107.2" y="166.2">6</text>
<text x="109" y="164.5">LVMAXSONAREZ1MB1010</text>
<text x="109" y="166.3">Anticolisão 3</text>
<text x="130.8" y="166.2">6</text>
<text x="132.5" y="164.8">LVMAXSONAREZ1MB1010</text>
<text x="132.5" y="166.5">Anticolisão 4</text>
<text x="154.4" y="166.2">6</text>
<text x="156.1" y="164.8">LVMAXSONAREZ1MB1010</text>
<text x="156.1" y="166.5">Anticolisão 5</text>
<text x="178" y="165.9">6</text>
<text x="179.7" y="164.3">LVMAXSONAREZ1MB1010</text>
<text x="179.7" y="166.1">Anticolisão 6</text>
<text x="201.4" y="165.9">6</text>
<text x="203.1" y="164.3">LVMAXSONAREZ1MB1010</text>
<text x="203.1" y="166.1">Anticolisão 7</text>
<text x="224.6" y="165.9">6</text>
<text x="226.4" y="164.2">LVMAXSONAREZ1MB1010</text>
<text x="226.4" y="165.9">Anticolisão 8</text>
<text x="248.8" y="166.2">6</text>
<text x="250.5" y="164.5">LVMAXSONAREZ1MB1010</text>
<text x="250.5" y="166.3">Anticolisão 9</text>
<text x="34.2" y="176.3" transform="rotate(-90 34.2 176.3)">+3.3VDC0</text>
<text x="59.3" y="176.3" transform="rotate(-90 59.3 176.3)">+3.3VDC0</text>
<text x="84.5" y="176.3" transform="rotate(-90 84.5 176.3)">+3.3VDC0</text>
<text x="108.1" y="176.3" transform="rotate(-90 108.1 176.3)">+3.3VDC0</text>
<text x="131.7" y="176.3" transform="rotate(-90 131.7 176.3)">+3.3VDC0</text>
<text x="155.3" y="176.3" transform="rotate(-90 155.3 176.3)">+3.3VDC0</text>
<text x="178.9" y="176.3" transform="rotate(-90 178.9 176.3)">+3.3VDC0</text>
<text x="202.3" y="176.3" transform="rotate(-90 202.3 176.3)">+3.3VDC0</text>
<text x="225.5" y="176.3" transform="rotate(-90 225.5 176.3)">+3.3VDC0</text>
<text x="249.7" y="176.3" transform="rotate(-90 249.7 176.3)">+3.3VDC0</text>
<text x="274.7" y="177.5">+3.3VDC[0..0]</text>
<text x="224.2" y="185.5">FILE NAME:</text>
<text x="274" y="185.1">DATE:</text>
<text x="224" y="189.8">DESIGN TITLE:</text>
<text x="224.1" y="193.9">PATH:</text>
<text x="224.2" y="197.7">BY:</text>
<text x="228.6" y="197.7">Julio Oliveira</text>
<text x="259.6" y="197.9">REV:</text>
<text x="274.1" y="197.9">TIME:</text>
<text x="274.2" y="192.4">PAGE:</text>
<text x="280.9" y="197.9">15:35:47</text>
</g>
</svg>
